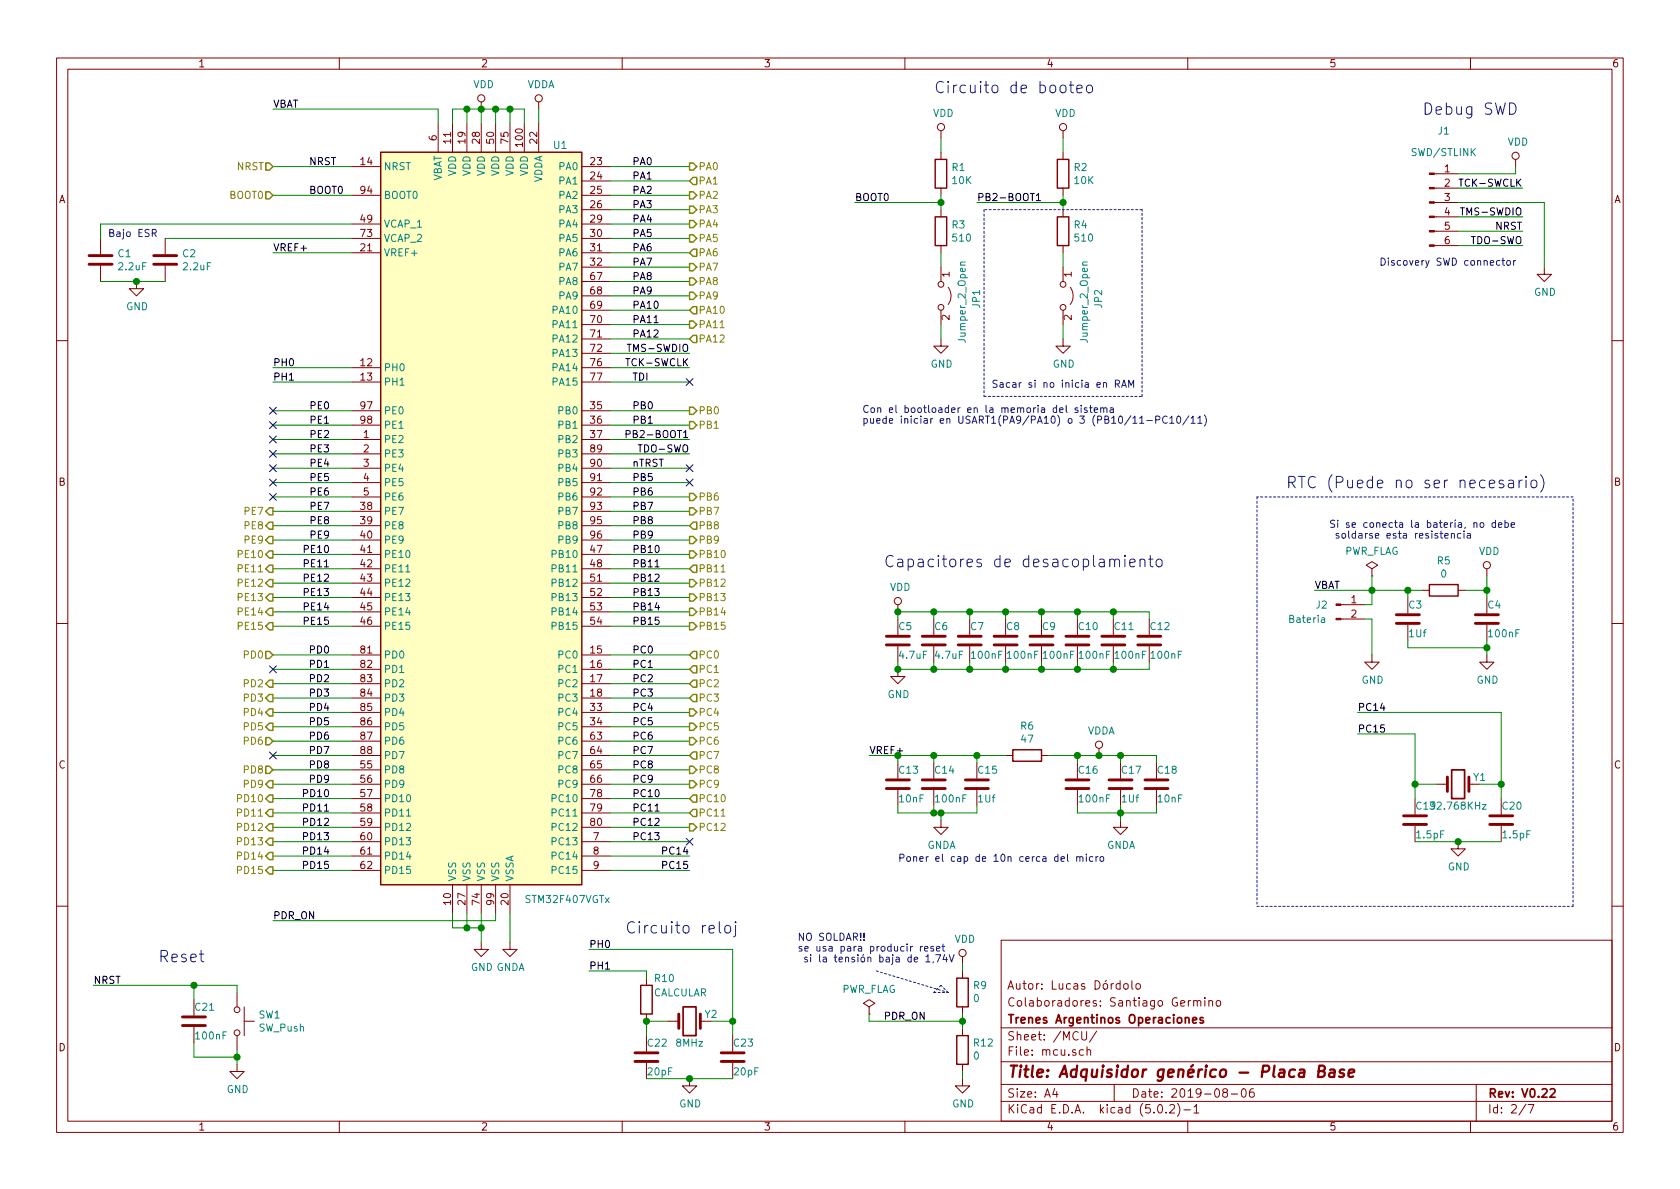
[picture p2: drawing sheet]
<svg xmlns="http://www.w3.org/2000/svg" width="297mm" height="210mm" viewBox="0 0 297 210" stroke-linecap="round" stroke-linejoin="round" font-family="sans-serif">
<g fill="none" stroke="#840000" stroke-width=".18">
<path d="M10 10.3h277v189.9h-277zM12 12.2h273v186.1h-273zM60 10.3v1.9M85.1 18v1.3M95.2 18v1.3M110 10.3v1.9M160 10.3v1.9M210 10.3v1.9M260 10.3v1.9M62.2 29.5h5.1M62.2 34.5h5.1M62.2 39.6h5.1"/>
<path d="M77.5 21.8v5.1M80 21.8v5.1M82.5 21.8v5.1M85.1 21.8v5.1M87.6 21.8v5.1M90.2 21.8v5.1M92.7 21.8v5.1M95.2 21.8v5.1M102.9 29.5h5M102.9 32h5M102.9 34.5h5M102.9 37.1h5"/>
<path d="M102.9 39.6h5M166.4 23.1v1.3M166.4 26.9v1.3M166.4 33.3v1.2M166.4 37.1v1.2M188 23.1v1.3M188 26.9v1.3M188 33.3v1.2M188 37.1v1.2M253.6 38.3h4.2M253.6 35.8h4.2M253.6 33.3h4.2"/>
<path d="M253.6 30.7h4.2M268 28.2v1.3M17.8 42.2v2.8M17.8 47v2.8M24.1 49.8v1.2h1.3l-1.3 1.3-1.2-1.3h1.2M29.2 42.2v2.8M29.2 47v2.8M62.2 44.7h5.1M62.2 42.2h5.1M102.9 44.7h5M102.9 42.2h5M102.9 47.2h5"/>
<path d="M102.9 49.8h5M102.9 52.3h5M102.9 54.9h5M102.9 57.4h5M102.9 59.9h5M166.4 59.9v1.3h1.2l-1.2 1.3-1.3-1.3h1.3M166.4 43.4v1.3M166.4 47.2v2.6M166.4 54.9v2.5M167.6 50.8a2.53 2.53 0 0 1 0 3M188 59.9v1.3h1.2l-1.2 1.3-1.3-1.3h1.3M188 43.4v1.3"/>
<path d="M188 47.2v2.6M188 54.9v2.5M189.2 50.8a2.53 2.53 0 0 1 0 3M253.6 43.4h4.2M253.6 40.9h4.2M273 47.2v1.3h1.3l-1.3 1.3-1.2-1.3h1.2M10 60.2h2M62.2 77.7h5.1M62.2 65h5.1M62.2 67.6h5.1M62.2 72.6h5.1M62.2 75.2h5.1"/>
<path d="M102.9 77.7h5M102.9 65h5M102.9 67.6h5M102.9 72.6h5M102.9 75.2h5M102.9 62.5h5M285 60.2h2M62.2 80.3h5.1M62.2 82.8h5.1M62.2 90.4h5.1M62.2 93h5.1M62.2 85.3h5.1"/>
<path d="M62.2 95.5h5.1M62.2 98h5.1M62.2 87.9h5.1M102.9 80.3h5M102.9 82.8h5M102.9 90.4h5M102.9 93h5M102.9 85.3h5M102.9 95.5h5M102.9 98h5M102.9 87.9h5M10 110.3h2"/>
<path d="M62.2 115.8h5.1M62.2 118.4h5.1M62.2 100.6h5.1M62.2 103.1h5.1M62.2 105.7h5.1M62.2 108.2h5.1M62.2 110.7h5.1M102.9 115.8h5M102.9 118.4h5M102.9 100.6h5M102.9 103.1h5M102.9 105.7h5"/>
<path d="M102.9 108.2h5M102.9 110.7h5M158.7 118.4v1.2h1.3l-1.3 1.3-1.2-1.3h1.2M158.7 106.9v1.3M158.7 109.5v2.8M158.7 114.3v2.8M165.1 109.5v2.8M165.1 114.3v2.8M171.4 109.5v2.8M171.4 114.3v2.8M177.8 109.5v2.8M177.8 114.3v2.8"/>
<path d="M184.1 109.5v2.8M184.1 114.3v2.8M190.5 109.5v2.8M190.5 114.3v2.8M196.8 109.5v2.8M196.8 114.3v2.8M203.2 109.5v2.8M203.2 114.3v2.8M237.1 109.5h4.2M237.1 106.9h4.2M242.6 115.8v1.3h1.2l-1.2 1.3-1.3-1.3h1.3M242.6 100.6l1-.7-1-.6-1 .6 1 .7v1.2"/>
<path d="M242.6 101.8h.1M248.9 105.7v2.8M248.9 110.5v2.8M251.5 104.4h1.2M257.8 104.4h1.3M262.9 115.8v1.3h1.3l-1.3 1.3-1.3-1.3h1.3M262.9 100.6v1.2M262.9 105.7v2.8M262.9 110.5v2.8M285 110.3h2M62.2 120.9h5.1M62.2 123.4h5.1"/>
<path d="M62.2 126h5.1M62.2 128.5h5.1M62.2 136.1h5.1M62.2 138.7h5.1M62.2 131.1h5.1M62.2 133.6h5.1M102.9 120.9h5M102.9 123.4h5M102.9 126h5M102.9 128.5h5M102.9 136.1h5M102.9 138.7h5"/>
<path d="M102.9 131.1h5M102.9 133.6h5M158.7 134.9v2.8M158.7 139.7v2.8M165.1 134.9v2.8M165.1 139.7v2.8M172.7 134.9v2.8M172.7 139.7v2.8M177.8 133.6h1.3M184.1 133.6h1.3M190.5 134.9v2.8M190.5 139.7v2.8"/>
<path d="M194.3 132.3v1.3M198.1 134.9v2.8M198.1 139.7v2.8M204.5 134.9v2.8M204.5 139.7v2.8M254 138.7h1.9M259.7 138.7h.6M62.2 141.2h5.1M62.2 143.8h5.1M62.2 146.3h5.1M62.2 148.8h5.1M62.2 151.4h5.1"/>
<path d="M62.2 153.9h5.1M80 156.5v5M82.5 156.5v5M85.1 156.5v5M87.6 156.5v5M90.2 156.5v5M102.9 141.2h5M102.9 143.8h5M102.9 146.3h5M102.9 148.8h5M102.9 151.4h5M102.9 153.9h5"/>
<path d="M166.4 145v1.3h1.2l-1.2 1.3-1.3-1.3h1.3M198.1 145v1.3h1.3l-1.3 1.3-1.3-1.3h1.3M250.2 141.2v2.8M250.2 146v2.8M257.8 148.8v1.3h1.3l-1.3 1.3-1.3-1.3h1.3M265.4 141.2v2.8M265.4 146v2.8M10 160.2h2M34.3 176.8v2.8M41.9 175.5v2.5M43.2 178v5.1M85.1 166.6v1.3h1.3l-1.3 1.3-1.3-1.3h1.3"/>
<path d="M90.2 166.6v1.3h1.2l-1.2 1.3-1.3-1.3h1.3M114.3 173v1.2M114.3 179.3v1.3M153.7 178l1-.6-1-.6-1 .6 1 .6v1.3M153.7 179.3h.1M170.2 169.2v1.2M170.2 171.7v1.3M170.2 178v1.3M177 166.3h108v32h-108zM198.8 174.1l.2-.2 .4 .2v.7l-.2 .1-.4-.1zM200.1 173.4v1.3l.2 .2M200.9 174.1l.2-.2 .4 .2v.7l-.2 .1-.4-.1z"/>
<path d="M210.5 176.9l-.4 .3M211 177.1l.1-.1a.37 .37 0 0 1 .6 .1v.8M211 176.9v1M211.7 177.1l.2-.2 .3 .1 .1 .9M213 176.4v.2M213 176.9v1M213.7 177.1l.1-.1a.37 .37 0 0 1 .6 .1v.8M213.7 176.9v1M215.1 177.1l.2-.2 .4 .2v.7l-.2 .1-.4-.1zM285 160.2h2M34.3 181.6v2.8M41.9 188.2v1.3h1.3l-1.3 1.2-1.3-1.2h1.3"/>
<path d="M41.9 183.1v2.6M43.2 180.6h1.8M60 198.3v1.9M110 198.3v1.9M114.3 183.1v2.8M114.3 188v2.7M118.1 180.6h1.9M121.9 190.7v1.3h1.3l-1.3 1.3-1.3-1.3h1.3M123.8 180.6h.7M129.5 183.1v2.8M129.5 188v2.7M160 198.3v1.9"/>
<path d="M170.2 190.7v1.3h1.2l-1.2 1.3-1.3-1.3h1.3M170.2 181.9v1.2M170.2 188.2v1.3M177 194.8h108M177 191.8h108M177 187.8h108M177 181.8h108M186.5 192.5l-.4 1h1M186.8 193v1M191.3 182.4v1.2l.3 .3h.2l.3-.3v-1.2M191.6 185.7l-.5-.1-.3 .3 .1 .6 .2 .1 .5-.1M192.2 185.7l.2-.1 .4 .1v.9"/>
<path d="M192.2 185.1v1.5M193.9 182.3l-1.3 2M197 191.8v3M204.8 195.5l.4-.2a.94 .94 0 0 1 0 1.5 .79 .79 0 0 1-.4-1.3zM206.2 196.7v.1M206.8 195.5l.2-.2h.4l.2 .2 .1 .3-.1 .2-.8 .8h.9M208.2 195.1a1.71 1.71 0 0 1 0 2.3M209.3 196.3h1.2M210 198.3v1.9M211.1 195.8l.4-.5v1.5M211.1 196.8h.9M216.5 193.2l-.3-.3 .1-.2a.48 .48 0 0 1 .6-.1l.1 .2-.1 .3-.6 .1a.48 .48 0 0 0 0 .7l.2 .1 .5-.1v-.4l-.2-.3"/>
<path d="M217.7 193.5h1.1M219.6 192.7l.4-.2a.94 .94 0 0 1 0 1.5 .82 .82 0 0 1-.4-1.3zM221.6 192.5a.59 .59 0 0 0-.7 .7l.1 .7 .2 .1 .5-.1 .1-.5-.2-.2-.4-.1-.3 .3M260 198.3v1.9M261 191.8v6.5M269.8 195.2l-1.2 2M270.2 195.3h1l-.6 1.5"/>
<circle cx="85.1" cy="17.4" r=".63"/>
<circle cx="95.2" cy="17.4" r=".63"/>
<circle cx="166.4" cy="22.5" r=".63"/>
<circle cx="188" cy="22.5" r=".63"/>
<circle cx="268" cy="27.6" r=".63"/>
<circle cx="166.4" cy="50.3" r=".51"/>
<circle cx="166.4" cy="54.4" r=".51"/>
<circle cx="188" cy="54.4" r=".51"/>
<circle cx="188" cy="50.3" r=".51"/>
<circle cx="262.9" cy="99.9" r=".63"/>
<circle cx="158.7" cy="106.3" r=".63"/>
<circle cx="194.3" cy="131.7" r=".63"/>
<circle cx="41.9" cy="178.6" r=".51"/>
<circle cx="170.2" cy="168.5" r=".63"/>
<circle cx="41.9" cy="182.6" r=".51"/>
</g>
<path d="M256.7 136.1h2.3v5.1h-2.3zM120.8 178h2.3v5.1h-2.3zM210.9 180.4l.7-.1-.1-.3-.4-.1-.2 .2v.7h.6M212.7 180l-.3-.1-.2 .2v.3l.5 .1v.3h-.5M274.1 192.7l.2-.2h.4l.3 .5-1 1h1" fill="none" stroke="#840000" stroke-width=".3"/>
<path d="M233.1 189.4h.7a.5 .5 0 0 0 .4-.4 .5 .5 0 0 0-.3-.6h-.6l-.3 2h.8a.53 .53 0 0 0 .4-.5 .53 .53 0 0 0-.4-.5M235.2 189.2h.7v1.2M236 189.6l-.7 .1a.41 .41 0 0 0-.3 .3 .41 .41 0 0 0 .2 .4l.7-.1M237.7 189.2a.52 .52 0 0 0-.8 .3l.2 .3 .5 .1v.3l-.3 .2-.5-.1M238.5 189.8l.9-.2v-.4l-.6-.1-.3 .3v.9l.2 .1 .5-.1" fill="none" stroke="#840000" stroke-width=".41"/>
<path d="M67.3 26.9h35.6v129.6h-35.6z" fill="#ffffc2" stroke="#ffffc2" stroke-width=".18"/>
<path d="M67.3 26.9h35.6v129.6h-35.6zM165.4 38.3h2v5.1h-2zM165.4 28.2h2v5.1h-2zM186.9 38.3h2.1v5.1h-2.1zM186.9 28.2h2.1v5.1h-2.1zM252.7 103.4h5.1v2h-5.1zM179.1 132.6h5v2h-5zM113.3 174.2h2v5.1h-2zM169.2 173h2v5h-2zM169.2 183.1h2v5.1h-2z" fill="none" stroke="#840000" stroke-width=".25"/>
<path d="M170.7 46.3l-.8 .1-.1 .3 .2 .2M192.3 46.3l-.8 .1-.1 .3 .1 .2M71.8 101.1h.7M71.9 144.3h.7M262.1 142.3h.7l-.7 .8h.7" fill="none" stroke="#008484" stroke-width=".18"/>
<g fill="none" stroke="#840000" stroke-width=".51">
<path d="M15.7 46.7h4.1M15.7 45.2h4.1M27.2 46.7h4M27.2 45.2h4M156.7 114h4.1M156.7 112.5h4.1M163.1 114h4M163.1 112.5h4M169.4 114h4.1M169.4 112.5h4.1M175.8 114h4M175.8 112.5h4"/>
<path d="M182.1 114h4.1M182.1 112.5h4.1M188.5 114h4M188.5 112.5h4M194.8 114h4.1M194.8 112.5h4.1M201.2 114h4M201.2 112.5h4M246.9 110.2h4.1M246.9 108.7h4.1M260.9 110.2h4M260.9 108.7h4"/>
<path d="M156.7 139.4h4.1M156.7 137.9h4.1M163.1 139.4h4M163.1 137.9h4M170.7 139.4h4.1M170.7 137.9h4.1M188.5 139.4h4M188.5 137.9h4M196.1 139.4h4.1M196.1 137.9h4.1M202.4 139.4h4.1M202.4 137.9h4.1"/>
<path d="M255.9 137.4v2.5M259.7 137.4v2.5M248.2 145.8h4M248.2 144.3h4M263.4 145.8h4.1M263.4 144.3h4.1M32.3 179.8h4M120 179.3v2.6M123.8 179.3v2.6M32.3 181.4h4M112.3 187.7h4M112.3 186.2h4"/>
<path d="M127.5 187.7h4.1M127.5 186.2h4.1"/>
</g>
<g fill="none" stroke="#0000c2" stroke-width=".18">
<path d="M189.1 15.1h.7M189.3 14.4v1.7l.1 .2 .4 .1M190.4 15.7l.9-.2v-.3l-.6-.1-.3 .2 .1 1 .2 .1 .6-.1M192.2 15.3a.55 .55 0 0 1 .5-.3 .55 .55 0 0 1 .5 .4v.6a.55 .55 0 0 1-.6 .4 .55 .55 0 0 1-.5-.4zM266.9 18.2a1.05 1.05 0 0 1 1.2 .7 1.05 1.05 0 0 1-.4 1.2l-.8 .1zM26.9 41.2l.7-.1v-.4l-.2-.1h-.5v1.2M27.2 41.2l.4 .6M265.2 46.1h-.4l-.2 .2 .1 .6h.5M265.6 46.1h.4M265.7 45.6v1.1l.3 .2M266.5 46.1h.3l.2 .1v.7h-.4l-.2-.2zM267.6 46.1v.8"/>
<path d="M268 46.1l-.4 .2M188.5 71.7v1.1l.2 .1M190.6 72.2l-.3-.1-.2 .2v.2l.5 .1v.3h-.5M191.2 71.7v.1M191.2 72.1v.8M192.2 72.2l-.3-.1-.2 .2 .1 .2 .4 .1v.3h-.5M192.6 72.1h.5M192.8 71.7v1.1l.3 .1M193.5 72.5l.6-.1-.1-.2-.4-.1-.1 .2v.6h.5M194.6 72.2l.2-.1 .3 .1v.7M194.6 72.1v.8M195.1 72.3l.3-.2 .3 .1v.7"/>
<path d="M196.3 72.2h.5v.7M196.8 72.4l-.4 .1-.2 .1 .2 .3h.4M197.2 67.9l.7-.1v-.4l-.7-.2v1.3M197.5 67.9l.4 .6M198.3 68.5l.4-1.3 .5 1.3M198.4 68.1h.6M199.6 68.5v-1.3l.4 .9 .4-.9v1.3M201.5 73.9l.4-.3v1.2M201.5 74.8h.7M202.8 74.4h1M204.3 74.2l.7-.1v-.4l-.7-.1v1.2M206.3 73.7a.6 .6 0 0 0-.8 .4 .6 .6 0 0 0 .6 .7l.2-.1"/>
<path d="M206.8 73.9l.4-.3v1.2M206.8 74.8h.8M208.2 73.7l.2-.1a.69 .69 0 0 1 .4 .6 .69 .69 0 0 1-.4 .6l-.2-.1-.1-.3zM210.2 73.5l-1.1 1.7M210.6 73.9l.3-.3v1.2M210.6 74.8h.7M211.8 73.9l.4-.3v1.2M211.8 74.8h.7M212.9 73.4a1.4 1.4 0 0 1 0 1.9M197.1 99.2l.1-.2a.48 .48 0 0 1 .7 .2v1M198.9 98.2v.2l.1-.1-.1-.1v.2M198.9 98.9v1.3"/>
<path d="M199.7 99.5l1-.1-.1-.4-.6-.1-.3 .3 .1 .9 .2 .1 .6-.1M201.6 99.1a.49 .49 0 0 1 .8 .1v1M201.6 98.9v1.3M203.1 98.9h.8M203.4 98.2v1.7l.1 .2 .4 .1M204.5 99.1a.55 .55 0 0 1 .6-.2 .55 .55 0 0 1 .4 .4v.5a.55 .55 0 0 1-.5 .4 .55 .55 0 0 1-.6-.4zM255.4 94.7l.7-.1-.1-.2-.4-.1-.2 .2 .1 .6h.5M256.6 94.5l.2-.2 .3 .1v.8M256.6 94.3v.9M258.3 94.4l-.4-.1-.2 .3 .1 .5h.5M258.9 94.3v.9M259.4 94.4h.5l.1 .8"/>
<path d="M260 94.6l-.4 .1-.2 .2v.2h.6M261.8 92.5l.3-.1 .3 .3-.2 .5-.3 .1-.2-.2zM264.4 92.5l-.4-.1-.2 .3 .1 .5h.5M264.4 92v1.3M264.9 92.8l.7-.1-.1-.2-.4-.1-.2 .2 .1 .6h.5M266.1 92.5l.4-.1 .2 .3-.1 .5h-.5M266.1 92v1.3M266.8 85l.2-.1 .5 .1 .1 1.3M267.2 92.8l.6-.1-.1-.2-.3-.1-.2 .2 .1 .6h.4M267.6 85.4l-.6 .1a.39 .39 0 0 0-.3 .4 .39 .39 0 0 0 .3 .4l.6-.1M268.6 84.9v1.4M269.1 84.9l-.3 .1-.2 .3"/>
<path d="M269.8 84.2l-.1 .1h.2l-.1-.1v.2M269.8 84.9v1.4M270.8 85.1a.55 .55 0 0 1 .5-.2 .55 .55 0 0 1 .4 .4v.6a.54 .54 0 0 1-.5 .4 .54 .54 0 0 1-.5-.4zM272.4 83.9a2.29 2.29 0 0 1 0 3.1M187.6 151.9l.6-.1-.1-.3h-.3l-.2 .2 .1 .6h.4M188.7 151v1.1l.2 .2M190.4 151.6l.2-.1h.3v.8M190.4 151.5v.8M190.9 151.7l.2-.2h.3l.1 .8M192.1 151v.2M192.1 151.5v.8M193.2 151.5h-.3l-.3 .2 .1 .6h.5"/>
<path d="M193.8 151.5v.8M194.1 151.5h-.2l-.1 .2M194.6 151.5h.3l.2 .1-.1 .7h-.3l-.2-.2zM127.2 163v1.7l.3 .3M128.2 163.8a.55 .55 0 0 1 .6-.2 .55 .55 0 0 1 .4 .4v.6a.54 .54 0 0 1-.5 .4 .54 .54 0 0 1-.6-.4zM130 163.6v1.8l-.3 .3M130 163l-.1 .1h.2l-.1-.1v.2M152.8 166.2v.1M152.8 165v.8M162.7 167.4v.8M163.1 167.4l-.4 .2M163.5 167.8l.6-.1-.1-.3h-.3l-.2 .1v.6h.5"/>
<path d="M163.7 169.2l.4-.4v1.3M163.7 170.1h.7M165 167.4h-.3l-.1 .1v.2l.4 .1v.3h-.4M165 170l-.1 .3M165.5 168.8h.8l-.5 1.3M165.6 167.8l.6-.1-.1-.3h-.3l-.2 .1 .1 .6h.4M166.5 167.4h.5M166.7 166.9v1.1l.3 .2M167 168.8l-.3 .9h.8M167.3 169.3v.8M167.8 168.8l.4 1.3 .5-1.3"/>
</g>
<g fill="none" stroke="#008400" stroke-width=".18">
<path d="M48.3 19.3h29.2v2.5M82.5 19.3v2.5M85.1 19.3v2.5M87.6 19.3v2.5M90.2 19.3v2.5M95.2 19.3v2.5M48.3 29.5h13.9M48.3 34.5h13.9M62.2 39.6h-44.4v2.6M80 21.8v-2.5h12.7v2.5M107.9 29.5h14M107.9 32h14"/>
<path d="M107.9 34.5h14M107.9 37.1h14M107.9 39.6h14M151.1 35.8h15.3M166.4 24.4v2.5M166.4 34.5v2.6M172.7 35.8h15.3M188 24.4v2.5M188 34.5v2.6M257.8 35.8h15.2v11.4M257.8 38.3h11.4M257.8 33.3h11.4"/>
<path d="M268 29.5v1.2h-10.2M17.8 49.8h11.4M29.2 42.2h33M48.3 44.7h13.9M107.9 49.8h14M107.9 54.9h14M107.9 57.4h14M107.9 59.9h14M107.9 42.2h14M107.9 44.7h14M107.9 47.2h14M107.9 52.3h14"/>
<path d="M166.4 44.7v2.5M166.4 57.4v2.5M188 44.7v2.5M188 57.4v2.5M257.8 43.4h11.4M257.8 40.9h11.4M48.3 72.6h13.9M48.3 75.2h13.9M48.3 77.7h13.9M48.3 67.6h13.9M48.3 65h13.9M107.9 72.6h14"/>
<path d="M107.9 75.2h14M107.9 77.7h14M107.9 67.6h14M107.9 62.5h14M107.9 65h14M48.3 98h13.9M48.3 80.3h13.9M48.3 82.8h13.9M48.3 85.3h13.9M48.3 87.9h13.9M48.3 90.4h13.9M48.3 93h13.9"/>
<path d="M48.3 95.5h13.9M107.9 98h14M107.9 80.3h14M107.9 82.8h14M107.9 85.3h14M107.9 87.9h14M107.9 90.4h14M107.9 93h14M107.9 95.5h14M48.3 115.8h13.9M48.3 118.4h13.9M48.3 110.7h13.9"/>
<path d="M48.3 100.6h13.9M48.3 103.1h13.9M48.3 105.7h13.9M48.3 108.2h13.9M107.9 115.8h14M107.9 118.4h14M107.9 110.7h14M107.9 100.6h14M107.9 103.1h14M107.9 105.7h14M107.9 108.2h14M158.7 117.1v1.3h44.5v-1.3"/>
<path d="M158.7 109.5v-1.3h44.5v1.3M165.1 108.2v1.3M165.1 117.1v1.3M171.4 108.2v1.3M171.4 117.1v1.3M177.8 108.2v1.3M177.8 117.1v1.3M184.1 108.2v1.3M184.1 117.1v1.3M190.5 108.2v1.3M190.5 117.1v1.3M196.8 108.2v1.3"/>
<path d="M196.8 117.1v1.3M232.4 104.4h19.1M241.3 109.5h1.3v6.3M242.6 101.8v5.1h-1.3M248.9 104.4v1.3M248.9 113.3v1.2h14M259.1 104.4h3.8M262.9 101.8v3.9M262.9 113.3v2.5M48.3 120.9h13.9M48.3 123.4h13.9M48.3 126h13.9"/>
<path d="M48.3 128.5h13.9M48.3 131.1h13.9M48.3 133.6h13.9M48.3 136.1h13.9M48.3 138.7h13.9M107.9 120.9h14M107.9 123.4h14M107.9 126h14M107.9 128.5h14M107.9 131.1h14M107.9 133.6h14M107.9 136.1h14"/>
<path d="M107.9 138.7h14M153.7 133.6h24.1M158.7 133.6v1.3M165.1 133.6v1.3M172.7 133.6v1.3M185.4 133.6h19.1v1.3M190.5 133.6v1.3M198.1 133.6v1.3M240 126h25.4v15.2M240 129.8h10.2v11.4M250.2 138.7h3.8M261.6 138.7h3.8"/>
<path d="M48.3 153.9h13.9M48.3 141.2h13.9M48.3 143.8h13.9M48.3 146.3h13.9M48.3 148.8h13.9M48.3 151.4h13.9M107.9 153.9h14M107.9 141.2h14M107.9 143.8h14M107.9 146.3h14M107.9 148.8h14M107.9 151.4h14"/>
<path d="M158.7 142.5v1.3h14v-1.3M165.1 142.5v1.3M166.4 143.8v1.2M190.5 142.5v1.3h14v-1.3M198.1 142.5v2.5M250.2 148.8h15.2M16.5 174.2h25.4v1.3M34.3 174.2v2.6M80 161.5v2.6h5.1M82.5 161.5v2.6M85.1 161.5v5.1M87.6 161.5v1.3h-39.3"/>
<path d="M90.2 161.5v5.1M104.1 171.7h10.2v1.3M104.1 167.9h25.4v15.2M153.7 179.3v1.3h16.5M170.2 170.4v1.3M170.2 179.3v2.6M34.3 184.4v2.5h7.6M41.9 185.7v2.5M114.3 190.7h15.2M118.1 180.6h-3.8v2.5M125.7 180.6h3.8M170.2 189.5v1.2"/>
</g>
<g fill="#008400" stroke="#008400" stroke-width=".25">
<circle cx="82.6" cy="19.3" r=".51"/>
<circle cx="85.1" cy="19.3" r=".51"/>
<circle cx="87.6" cy="19.3" r=".51"/>
<circle cx="90.2" cy="19.3" r=".51"/>
<circle cx="24.1" cy="49.8" r=".51"/>
<circle cx="165.1" cy="108.2" r=".51"/>
<circle cx="171.5" cy="108.2" r=".51"/>
<circle cx="177.8" cy="108.2" r=".51"/>
<circle cx="184.2" cy="108.2" r=".51"/>
<circle cx="190.5" cy="108.2" r=".51"/>
<circle cx="196.9" cy="108.2" r=".51"/>
<circle cx="196.9" cy="118.4" r=".51"/>
<circle cx="190.5" cy="118.4" r=".51"/>
<circle cx="184.2" cy="118.4" r=".51"/>
<circle cx="177.8" cy="118.4" r=".51"/>
<circle cx="171.5" cy="118.4" r=".51"/>
<circle cx="165.1" cy="118.4" r=".51"/>
<circle cx="190.5" cy="133.6" r=".51"/>
<circle cx="172.7" cy="133.6" r=".51"/>
<circle cx="194.3" cy="133.6" r=".51"/>
<circle cx="165.1" cy="133.6" r=".51"/>
<circle cx="158.8" cy="118.4" r=".51"/>
<circle cx="158.8" cy="108.2" r=".51"/>
<circle cx="121.9" cy="190.7" r=".51"/>
<circle cx="114.3" cy="180.6" r=".51"/>
<circle cx="188" cy="35.8" r=".51"/>
<circle cx="166.4" cy="35.8" r=".51"/>
<circle cx="41.9" cy="186.9" r=".51"/>
<circle cx="34.3" cy="174.2" r=".51"/>
<circle cx="242.6" cy="104.4" r=".51"/>
<circle cx="170.2" cy="180.6" r=".51"/>
<circle cx="85.1" cy="164.1" r=".51"/>
<circle cx="82.6" cy="164.1" r=".51"/>
<circle cx="248.9" cy="104.4" r=".51"/>
<circle cx="262.9" cy="104.4" r=".51"/>
<circle cx="262.9" cy="114.5" r=".51"/>
<circle cx="257.8" cy="148.8" r=".51"/>
<circle cx="165.1" cy="143.8" r=".51"/>
<circle cx="158.8" cy="133.6" r=".51"/>
<circle cx="198.1" cy="133.6" r=".51"/>
<circle cx="198.1" cy="143.8" r=".51"/>
<circle cx="265.4" cy="138.7" r=".51"/>
<circle cx="250.2" cy="138.7" r=".51"/>
<circle cx="129.5" cy="180.6" r=".51"/>
<circle cx="166.4" cy="143.8" r=".51"/>
</g>
<path d="M183.2 34.6l.4-.4v1.3M183.2 35.5h.8M258.2 36.7h.7M115.6 57.1h.8M110.7 76.8l.7-.1v-.5l-.7-.1v1.3M110.9 60.9h.7M115.8 100.2h.7M115.8 143.4h.7" fill="none" stroke="#000" stroke-width=".18"/>
<g fill="#840000" stroke="#840000" stroke-width=".18">
<path d="M236.2 109.3h.9v.3h-.9z"/>
<path d="M236.2 106.8h.9v.3h-.9z"/>
<path d="M252.7 43.3h.9v.3h-.9z"/>
<path d="M252.7 40.8h.9v.2h-.9z"/>
<path d="M252.7 38.2h.9v.3h-.9z"/>
<path d="M252.7 35.7h.9v.2h-.9z"/>
<path d="M252.7 33.1h.9v.3h-.9z"/>
<path d="M252.7 30.6h.9v.3h-.9z"/>
</g>
<path d="M174 37.1v33M201.9 37.1h-27.9M174 70.1h27.9M201.9 70.1v-33M222.2 87.9v72.4M278.1 87.9h-55.9M154.9 171.7l12.7 3.8M165.1 175.5h2.5M166.4 174.2l-1.3 1.3M167.6 175.5l-1.2-1.3M222.2 160.3h55.9M278.1 160.3v-72.4" fill="none" stroke="#0000c2" stroke-width=".18" stroke-dasharray=".4 .4"/>
<g fill="none" stroke="#848400" stroke-width=".25">
<path d="M47 28.8h.6l.7 .7-.7 .6h-.6zM47 33.9h.6l.7 .6-.7 .7h-.6zM121.9 28.8h.7l.6 .7-.6 .6h-.7zM121.9 33.9h.7l.6 .6-.6 .7h-.7zM121.9 36.4h.7l.6 .7-.6 .6h-.7zM121.9 39h.7l.6 .6-.6 .7h-.7zM122.6 31.4h.6v1.2h-.6l-.7-.6zM121.9 41.5h.7l.6 .7-.6 .6h-.7zM121.9 44.7l.7-.6h.6v1.2h-.6zM121.9 46.6h.7l.6 .6-.6 .7h-.7zM121.9 49.1h.7l.6 .7-.6 .6h-.7zM121.9 51.7h.7l.6 .6-.6 .7h-.7z"/>
<path d="M121.9 56.8h.7l.6 .6-.6 .6h-.7zM122.6 54.2h.6v1.3h-.6l-.7-.6zM122.6 59.3h.6v1.3h-.6l-.7-.7zM121.9 72h.7l.6 .6-.6 .7h-.7zM121.9 74.5h.7l.6 .7-.6 .6h-.7zM47.6 89.8h.7v1.3h-.7l-.6-.7zM47.6 92.3h.7v1.3h-.7l-.6-.6zM47.6 94.9h.7v1.2h-.7l-.6-.6zM47.6 97.4h.7v1.3h-.7l-.6-.7zM47.6 99.9h.7v1.3h-.7l-.6-.6zM121.9 87.2h.7l.6 .7-.6 .6h-.7zM121.9 89.8h.7l.6 .6-.6 .7h-.7z"/>
<path d="M121.9 94.9h.7l.6 .6-.6 .6h-.7zM121.9 97.4h.7l.6 .6-.6 .7h-.7zM122.6 92.3h.6v1.3h-.6l-.7-.6zM122.6 99.9h.6v1.3h-.6l-.7-.6zM47 103.1l.6-.6h.7v1.3h-.7zM47 115.2h.6l.7 .6-.7 .7h-.6zM47.6 105h.7v1.3h-.7l-.6-.6zM47.6 107.6h.7v1.2h-.7l-.6-.6zM47.6 110.1h.7v1.3h-.7l-.6-.7zM121.9 102.5h.7l.6 .6-.6 .7h-.7zM121.9 105h.7l.6 .7-.6 .6h-.7zM121.9 107.6h.7l.6 .6-.6 .6h-.7z"/>
<path d="M121.9 110.1h.7l.6 .6-.6 .7h-.7zM122.6 115.2h.6v1.3h-.6l-.7-.7zM122.6 117.7h.6v1.3h-.6l-.7-.6zM47 126l.6-.7h.7v1.3h-.7zM47 130.4h.6l.7 .7-.7 .6h-.6zM47 135.5h.6l.7 .6-.7 .7h-.6zM47.6 120.3h.7v1.2h-.7l-.6-.6zM47.6 122.8h.7v1.3h-.7l-.6-.7zM47.6 127.9h.7v1.3h-.7l-.6-.7zM47.6 138h.7v1.3h-.7l-.6-.6zM121.9 125.3h.7l.6 .7-.6 .6h-.7zM121.9 127.9h.7l.6 .6-.6 .7h-.7z"/>
<path d="M121.9 130.4h.7l.6 .7-.6 .6h-.7zM121.9 135.5h.7l.6 .6-.6 .7h-.7zM121.9 138h.7l.6 .7-.6 .6h-.7zM122.6 120.3h.6v1.2h-.6l-.7-.6zM122.6 122.8h.6v1.3h-.6l-.7-.7zM122.6 133h.6v1.2h-.6l-.7-.6zM47 143.8l.6-.7h.7v1.3h-.7zM47 148.8l.6-.6h.7v1.3h-.7zM47.6 140.6h.7v1.3h-.7l-.6-.7zM47.6 145.7h.7v1.2h-.7l-.6-.6zM47.6 150.7h.7v1.3h-.7l-.6-.6zM47.6 153.3h.7v1.3h-.7l-.6-.7z"/>
<path d="M121.9 143.8l.7-.7h.6v1.3h-.6zM121.9 145.7h.7l.6 .6-.6 .6h-.7zM122.6 140.6h.6v1.3h-.6l-.7-.7z"/>
</g>
<path d="M127.3 58h.7M127.5 101.1h.7M127.5 144.3h.7" fill="none" stroke="#848400" stroke-width=".18"/>
<g fill="none" stroke="#000084" stroke-width=".18">
<path d="M47.7 77.1l1.2 1.2M47.7 79.6l1.2 1.3M47.7 72l1.2 1.2M47.7 74.6l1.2 1.2M48.9 77.1l-1.2 1.2M48.9 79.6l-1.2 1.3M48.9 72l-1.2 1.2M48.9 74.6l-1.2 1.2M121.3 66.9l1.2 1.3M122.5 66.9l-1.2 1.3M47.7 82.2l1.2 1.2M47.7 84.7l1.2 1.2"/>
<path d="M47.7 87.3l1.2 1.2M48.9 82.2l-1.2 1.2M48.9 84.7l-1.2 1.2M48.9 87.3l-1.2 1.2M121.3 82.2l1.2 1.2M121.3 84.7l1.2 1.2M122.5 82.2l-1.2 1.2M122.5 84.7l-1.2 1.2M47.7 117.7l1.2 1.3M48.9 117.7l-1.2 1.3M47.7 133l1.2 1.2M48.9 133l-1.2 1.2"/>
<path d="M121.3 148.2l1.2 1.2M122.5 148.2l-1.2 1.2"/>
</g>
<g font-size="2.8" fill="#0000c2">
<text x="165.1" y="16.5">Circuito de booteo</text>
<text x="251.5" y="20.3">Debug SWD</text>
<text x="227.3" y="86.4">RTC (Puede no ser necesario)</text>
<text x="156.2" y="100.3">Capacitores de desacoplamiento</text>
<text x="110.5" y="165.1">Circuito reloj</text>
<text x="27.9" y="170.2">Reset</text>
</g>
<text font-size="2.8" fill="#840000" x="178" y="190.5">Title: Adquisidor genérico - Placa Base</text>
<g font-size="2.1" fill="#840000">
<text x="178" y="178">Colaboradores: Santiago Germino</text>
<text x="178" y="175">Autor: Lucas Dórdolo</text>
<text x="178" y="184">Sheet: /MCU/</text>
<text x="178" y="181">Trenes Argentinos Operaciones</text>
<text x="178" y="186.7">File: mcu.sch</text>
<text x="178" y="196.9">KiCad E.D.A. kicad (5.0.2)-1</text>
<text x="178" y="194.1">Size: A4</text>
<text x="200" y="194.1">Date: 2019-08-06</text>
<text x="263" y="194.1">Rev: V0.22</text>
<text x="263" y="196.9">Id: 2/7</text>
</g>
<g font-size="1.8" fill="#840000">
<text x="35" y="11.9">1</text>
<text x="85" y="11.9">2</text>
<text x="135" y="11.9">3</text>
<text x="185" y="11.9">4</text>
<text x="235" y="11.9">5</text>
<text x="285" y="11.9">6</text>
<text x="63.8" y="29.2">14</text>
<text x="77.2" y="24.9" transform="rotate(-90 77.2 24.9)">6</text>
<text x="79.8" y="25.3" transform="rotate(-90 79.8 25.3)">11</text>
<text x="82.3" y="25.3" transform="rotate(-90 82.3 25.3)">19</text>
<text x="84.8" y="25.3" transform="rotate(-90 84.8 25.3)">28</text>
<text x="87.4" y="25.3" transform="rotate(-90 87.4 25.3)">50</text>
<text x="89.9" y="25.3" transform="rotate(-90 89.9 25.3)">75</text>
<text x="92.5" y="25.9" transform="rotate(-90 92.5 25.9)">100</text>
<text x="95" y="25.3" transform="rotate(-90 95 25.3)">22</text>
<text x="104.4" y="29.2">23</text>
<text x="10.4" y="35.9">A</text>
<text x="63.8" y="34.3">94</text>
<text x="104.4" y="31.7">24</text>
<text x="104.4" y="34.3">25</text>
<text x="255.4" y="30.5">1</text>
<text x="255.4" y="33">2</text>
<text x="255.4" y="35.6">3</text>
<text x="285.4" y="35.9">A</text>
<text x="63.8" y="39.4">49</text>
<text x="63.8" y="41.9">73</text>
<text x="104.4" y="36.8">26</text>
<text x="104.4" y="39.4">29</text>
<text x="104.4" y="41.9">30</text>
<text x="255.4" y="38.1">4</text>
<text x="255.4" y="40.6">5</text>
<text x="63.8" y="44.4">21</text>
<text x="104.4" y="44.4">31</text>
<text x="104.4" y="47">32</text>
<text x="255.4" y="43.2">6</text>
<text x="104.4" y="49.5">67</text>
<text x="104.4" y="52.1">68</text>
<text x="167.9" y="49" transform="rotate(-90 167.9 49)">1</text>
<text x="189.5" y="49" transform="rotate(-90 189.5 49)">1</text>
<text x="104.4" y="54.6">69</text>
<text x="104.4" y="57.1">70</text>
<text x="104.4" y="59.7">71</text>
<text x="167.9" y="56.6" transform="rotate(-90 167.9 56.6)">2</text>
<text x="189.5" y="56.6" transform="rotate(-90 189.5 56.6)">2</text>
<text x="63.8" y="64.8">12</text>
<text x="104.4" y="62.2">72</text>
<text x="104.4" y="64.8">76</text>
<text x="63.8" y="67.3">13</text>
<text x="104.4" y="67.3">77</text>
<text x="63.8" y="72.4">97</text>
<text x="63.8" y="74.9">98</text>
<text x="64.3" y="77.5">1</text>
<text x="104.4" y="72.4">35</text>
<text x="104.4" y="74.9">36</text>
<text x="104.4" y="77.5">37</text>
<text x="64.3" y="80">2</text>
<text x="64.3" y="82.5">3</text>
<text x="104.4" y="80">89</text>
<text x="104.4" y="82.5">90</text>
<text x="10.4" y="85.9">B</text>
<text x="64.3" y="85.1">4</text>
<text x="64.3" y="87.6">5</text>
<text x="104.4" y="85.1">91</text>
<text x="104.4" y="87.6">92</text>
<text x="285.4" y="85.9">B</text>
<text x="63.8" y="90.2">38</text>
<text x="63.8" y="92.7">39</text>
<text x="63.8" y="95.2">40</text>
<text x="104.4" y="90.2">93</text>
<text x="104.4" y="92.7">95</text>
<text x="104.4" y="95.2">96</text>
<text x="63.8" y="97.8">41</text>
<text x="63.8" y="100.3">42</text>
<text x="104.4" y="97.8">47</text>
<text x="104.4" y="100.3">48</text>
<text x="63.8" y="102.9">43</text>
<text x="63.8" y="105.4">44</text>
<text x="63.8" y="107.9">45</text>
<text x="104.4" y="102.9">51</text>
<text x="104.4" y="105.4">52</text>
<text x="104.4" y="107.9">53</text>
<text x="238.9" y="106.7">1</text>
<text x="63.8" y="110.5">46</text>
<text x="104.4" y="110.5">54</text>
<text x="238.9" y="109.2">2</text>
<text x="63.8" y="115.6">81</text>
<text x="63.8" y="118.1">82</text>
<text x="104.4" y="115.6">15</text>
<text x="104.4" y="118.1">16</text>
<text x="63.8" y="120.6">83</text>
<text x="63.8" y="123.2">84</text>
<text x="63.8" y="125.7">85</text>
<text x="104.4" y="120.6">17</text>
<text x="104.4" y="123.2">18</text>
<text x="104.4" y="125.7">33</text>
<text x="63.8" y="128.3">86</text>
<text x="63.8" y="130.8">87</text>
<text x="104.4" y="128.3">34</text>
<text x="104.4" y="130.8">63</text>
<text x="10.4" y="135.9">C</text>
<text x="63.8" y="135.9">55</text>
<text x="63.8" y="133.3">88</text>
<text x="104.4" y="133.3">64</text>
<text x="104.4" y="135.9">65</text>
<text x="285.4" y="135.9">C</text>
<text x="63.8" y="138.4">56</text>
<text x="63.8" y="141">57</text>
<text x="63.8" y="143.5">58</text>
<text x="104.4" y="138.4">66</text>
<text x="104.4" y="141">78</text>
<text x="104.4" y="143.5">79</text>
<text x="63.8" y="146">59</text>
<text x="63.8" y="148.6">60</text>
<text x="104.4" y="146">80</text>
<text x="104.9" y="148.6">7</text>
<text x="63.8" y="151.1">61</text>
<text x="63.8" y="153.7">62</text>
<text x="104.9" y="151.1">8</text>
<text x="104.9" y="153.7">9</text>
<text x="79.8" y="160" transform="rotate(-90 79.8 160)">10</text>
<text x="82.3" y="160" transform="rotate(-90 82.3 160)">27</text>
<text x="84.8" y="160" transform="rotate(-90 84.8 160)">74</text>
<text x="87.4" y="160" transform="rotate(-90 87.4 160)">99</text>
<text x="89.9" y="160" transform="rotate(-90 89.9 160)">20</text>
<text x="10.4" y="185.9">D</text>
<text x="285.4" y="185.9">D</text>
<text x="35" y="199.9">1</text>
<text x="85" y="199.9">2</text>
<text x="135" y="199.9">3</text>
<text x="185" y="199.9">4</text>
<text x="235" y="199.9">5</text>
<text x="285" y="199.9">6</text>
</g>
<g font-size="1.8" fill="#008484">
<text x="83.7" y="15.6">VDD</text>
<text x="93.2" y="15.6">VDDA</text>
<text x="164.9" y="20.7">VDD</text>
<text x="186.5" y="20.7">VDD</text>
<text x="254.3" y="23.8">J1</text>
<text x="97.9" y="26.3">U1</text>
<text x="249.8" y="27.6">SWD/STLINK</text>
<text x="266.5" y="25.7">VDD</text>
<text x="67.8" y="30.1">NRST</text>
<text x="67.8" y="35.2">BOOT0</text>
<text x="78.1" y="32.3" transform="rotate(-90 78.1 32.3)">VBAT</text>
<text x="80.6" y="31.2" transform="rotate(-90 80.6 31.2)">VDD</text>
<text x="83.2" y="31.2" transform="rotate(-90 83.2 31.2)">VDD</text>
<text x="85.7" y="31.2" transform="rotate(-90 85.7 31.2)">VDD</text>
<text x="88.3" y="31.2" transform="rotate(-90 88.3 31.2)">VDD</text>
<text x="90.8" y="31.2" transform="rotate(-90 90.8 31.2)">VDD</text>
<text x="93.3" y="31.2" transform="rotate(-90 93.3 31.2)">VDD</text>
<text x="95.9" y="32.4" transform="rotate(-90 95.9 32.4)">VDDA</text>
<text x="98.9" y="30.1">PA0</text>
<text x="98.9" y="32.6">PA1</text>
<text x="98.9" y="35.2">PA2</text>
<text x="168.4" y="30.2">R1</text>
<text x="168.4" y="32.6">10K</text>
<text x="189.9" y="30.2">R2</text>
<text x="190" y="32.6">10K</text>
<text x="67.8" y="40.3">VCAP_1</text>
<text x="98.9" y="37.7">PA3</text>
<text x="98.9" y="40.3">PA4</text>
<text x="168.4" y="40.4">R3</text>
<text x="189.9" y="40.4">R4</text>
<text x="20.9" y="45.5">C1</text>
<text x="21.1" y="47.8">2.2uF</text>
<text x="32.3" y="45.5">C2</text>
<text x="32.5" y="47.8">2.2uF</text>
<text x="67.8" y="45.3">VREF+</text>
<text x="67.8" y="42.8">VCAP_2</text>
<text x="98.9" y="42.8">PA5</text>
<text x="98.9" y="45.3">PA6</text>
<text x="98.9" y="47.9">PA7</text>
<text x="168.6" y="42.7">510</text>
<text x="190.1" y="42.7">510</text>
<text x="98.9" y="50.4">PA8</text>
<text x="98.9" y="53">PA9</text>
<text x="271.2" y="52.3">GND</text>
<text x="22.3" y="54.9">GND</text>
<text x="97.9" y="55.5">PA10</text>
<text x="97.9" y="58">PA11</text>
<text x="173.3" y="54.4" transform="rotate(-90 173.3 54.4)">JP1</text>
<text x="194.9" y="54.4" transform="rotate(-90 194.9 54.4)">JP2</text>
<text x="67.8" y="65.7">PH0</text>
<text x="97.9" y="60.6">PA12</text>
<text x="97.9" y="63.1">PA13</text>
<text x="97.9" y="65.7">PA14</text>
<text x="164.5" y="65">GND</text>
<text x="170.7" y="60.3" transform="rotate(-90 170.7 60.3)">Jumper_2_Open</text>
<text x="186.1" y="65">GND</text>
<text x="192.3" y="60.3" transform="rotate(-90 192.3 60.3)">Jumper_2_Open</text>
<text x="67.8" y="68.2">PH1</text>
<text x="97.9" y="68.2">PA15</text>
<text x="67.8" y="73.3">PE0</text>
<text x="67.8" y="75.8">PE1</text>
<text x="98.9" y="73.3">PB0</text>
<text x="98.9" y="75.8">PB1</text>
<text x="67.8" y="78.4">PE2</text>
<text x="67.8" y="80.9">PE3</text>
<text x="67.8" y="83.4">PE4</text>
<text x="98.9" y="78.4">PB2</text>
<text x="98.9" y="80.9">PB3</text>
<text x="98.9" y="83.4">PB4</text>
<text x="67.8" y="86">PE5</text>
<text x="67.8" y="88.5">PE6</text>
<text x="98.9" y="86">PB5</text>
<text x="98.9" y="88.5">PB6</text>
<text x="67.8" y="91.1">PE7</text>
<text x="67.8" y="93.6">PE8</text>
<text x="98.9" y="91.1">PB7</text>
<text x="98.9" y="93.6">PB8</text>
<text x="67.8" y="96.1">PE9</text>
<text x="67.8" y="98.7">PE10</text>
<text x="67.8" y="101.2">PE11</text>
<text x="97.9" y="98.7">PB10</text>
<text x="97.9" y="101.2">PB11</text>
<text x="98.9" y="96.1">PB9</text>
<text x="237.6" y="98.1">PWR_FLAG</text>
<text x="254.2" y="99.8">R5</text>
<text x="261.5" y="98.1">VDD</text>
<text x="67.8" y="103.8">PE12</text>
<text x="67.8" y="106.3">PE13</text>
<text x="97.9" y="103.8">PB12</text>
<text x="97.9" y="106.3">PB13</text>
<text x="157.3" y="104.5">VDD</text>
<text x="232.7" y="107.6">J2</text>
<text x="249.1" y="107.6">C3</text>
<text x="254.8" y="102.1">0</text>
<text x="263.1" y="107.6">C4</text>
<text x="67.8" y="108.8">PE14</text>
<text x="67.8" y="111.4">PE15</text>
<text x="97.9" y="108.8">PB14</text>
<text x="97.9" y="111.4">PB15</text>
<text x="159" y="111.4">C5</text>
<text x="165.3" y="111.4">C6</text>
<text x="171.7" y="111.4">C7</text>
<text x="178" y="111.4">C8</text>
<text x="184.4" y="111.4">C9</text>
<text x="190.8" y="111.4">C10</text>
<text x="197.1" y="111.4">C11</text>
<text x="203.5" y="111.4">C12</text>
<text x="228.1" y="110.2">Bateria</text>
<text x="249.2" y="112.7">1Uf</text>
<text x="263.3" y="112.7">100nF</text>
<text x="67.8" y="116.5">PD0</text>
<text x="67.8" y="119">PD1</text>
<text x="98.9" y="116.5">PC0</text>
<text x="98.9" y="119">PC1</text>
<text x="159.1" y="116.5">4.7uF</text>
<text x="165.5" y="116.5">4.7uF</text>
<text x="171.9" y="116.5">100nF</text>
<text x="178.3" y="116.5">100nF</text>
<text x="184.6" y="116.5">100nF</text>
<text x="191" y="116.5">100nF</text>
<text x="197.3" y="116.5">100nF</text>
<text x="203.7" y="116.5">100nF</text>
<text x="67.8" y="121.5">PD2</text>
<text x="67.8" y="124.1">PD3</text>
<text x="98.9" y="121.5">PC2</text>
<text x="98.9" y="124.1">PC3</text>
<text x="156.9" y="123.4">GND</text>
<text x="240.7" y="120.9">GND</text>
<text x="261.1" y="120.9">GND</text>
<text x="67.8" y="126.6">PD4</text>
<text x="67.8" y="129.2">PD5</text>
<text x="67.8" y="131.7">PD6</text>
<text x="98.9" y="126.6">PC4</text>
<text x="98.9" y="129.2">PC5</text>
<text x="98.9" y="131.7">PC6</text>
<text x="180.5" y="129">R6</text>
<text x="180.6" y="131.3">47</text>
<text x="192.3" y="129.9">VDDA</text>
<text x="67.8" y="136.8">PD8</text>
<text x="67.8" y="134.2">PD7</text>
<text x="98.9" y="134.2">PC7</text>
<text x="98.9" y="136.8">PC8</text>
<text x="159" y="136.8">C13</text>
<text x="165.4" y="136.8">C14</text>
<text x="173" y="136.8">C15</text>
<text x="190.8" y="136.8">C16</text>
<text x="198.4" y="136.8">C17</text>
<text x="204.7" y="136.8">C18</text>
<text x="67.8" y="139.3">PD9</text>
<text x="67.8" y="141.9">PD10</text>
<text x="97.9" y="141.9">PC10</text>
<text x="98.9" y="139.3">PC9</text>
<text x="159.1" y="141.9">10nF</text>
<text x="165.6" y="141.9">100nF</text>
<text x="173" y="141.9">1Uf</text>
<text x="191" y="141.9">100nF</text>
<text x="198.4" y="141.9">1Uf</text>
<text x="204.8" y="141.9">10nF</text>
<text x="250.5" y="143.2">C1932.768KHz</text>
<text x="260.6" y="138.1">Y1</text>
<text x="265.7" y="143.2">C20</text>
<text x="67.8" y="144.4">PD11</text>
<text x="67.8" y="146.9">PD12</text>
<text x="67.8" y="149.5">PD13</text>
<text x="97.9" y="149.5">PC13</text>
<text x="97.9" y="144.4">PC11</text>
<text x="97.9" y="146.9">PC12</text>
<text x="250.6" y="148.3">1.5pF</text>
<text x="265.8" y="148.3">1.5pF</text>
<text x="67.8" y="152">PD14</text>
<text x="67.8" y="154.6">PD15</text>
<text x="80.6" y="156" transform="rotate(-90 80.6 156)">VSS</text>
<text x="83.2" y="156" transform="rotate(-90 83.2 156)">VSS</text>
<text x="85.7" y="156" transform="rotate(-90 85.7 156)">VSS</text>
<text x="88.3" y="156" transform="rotate(-90 88.3 156)">VSS</text>
<text x="90.8" y="156" transform="rotate(-90 90.8 156)">VSSA</text>
<text x="97.9" y="152">PC14</text>
<text x="97.9" y="154.6">PC15</text>
<text x="163.9" y="150.1">GNDA</text>
<text x="195.7" y="150.1">GNDA</text>
<text x="256" y="153.9">GND</text>
<text x="93.2" y="159.7">STM32F407VGTx</text>
<text x="168.8" y="166.7">VDD</text>
<text x="83.3" y="171.7">GND GNDA</text>
<text x="115.8" y="173.7">R10</text>
<text x="34.6" y="178.7">C21</text>
<text x="115.4" y="176.2">CALCULAR</text>
<text x="148.7" y="175.6">PWR_FLAG</text>
<text x="172.2" y="174.9">R9</text>
<text x="172.2" y="177.2">0</text>
<text x="34.7" y="183.8">100nF</text>
<text x="45.8" y="180.1">SW1</text>
<text x="45.8" y="182.4">SW_Push</text>
<text x="114.6" y="185.1">C22</text>
<text x="119.6" y="185.1">8MHz</text>
<text x="124.7" y="180">Y2</text>
<text x="129.8" y="185.1">C23</text>
<text x="172.2" y="185.1">R12</text>
<text x="114.6" y="190.2">20pF</text>
<text x="129.9" y="190.2">20pF</text>
<text x="172.2" y="187.4">0</text>
<text x="40.1" y="193.3">GND</text>
<text x="120.1" y="195.8">GND</text>
<text x="168.4" y="195.8">GND</text>
</g>
<g font-size="1.8">
<text x="48.3" y="19">VBAT</text>
<text x="54.6" y="29.2">NRST</text>
<text x="111.8" y="29.2">PA0</text>
<text x="54.6" y="34.3">BOOT0</text>
<text x="111.8" y="31.7">PA1</text>
<text x="111.8" y="34.3">PA2</text>
<text x="151.1" y="35.6">BOOT0</text>
<text x="172.7" y="35.6">PB2-BOOT1</text>
<text x="258.5" y="33">TCK-SWCLK</text>
<text x="111.8" y="36.8">PA3</text>
<text x="111.8" y="39.4">PA4</text>
<text x="111.8" y="41.9">PA5</text>
<text x="258.9" y="38.1">TMS-SWDIO</text>
<text x="264.4" y="40.6">NRST</text>
<text x="48.3" y="44.4">VREF+</text>
<text x="111.8" y="44.4">PA6</text>
<text x="111.8" y="47">PA7</text>
<text x="260.7" y="43.2">TDO-SWO</text>
<text x="111.8" y="49.5">PA8</text>
<text x="111.8" y="52.1">PA9</text>
<text x="111.8" y="54.6">PA10</text>
<text x="111.8" y="57.1">PA11</text>
<text x="111.8" y="59.7">PA12</text>
<text x="48.3" y="64.8">PH0</text>
<text x="111.2" y="64.8">TCK-SWCLK</text>
<text x="111.6" y="62.2">TMS-SWDIO</text>
<text x="48.3" y="67.3">PH1</text>
<text x="111.8" y="67.3">TDI</text>
<text x="55.1" y="77.5">PE2</text>
<text x="55.1" y="74.9">PE1</text>
<text x="55.1" y="72.4">PE0</text>
<text x="111.8" y="72.4">PB0</text>
<text x="111.8" y="74.9">PB1</text>
<text x="111.8" y="77.5">PB2-BOOT1</text>
<text x="55.1" y="82.5">PE4</text>
<text x="55.1" y="80">PE3</text>
<text x="111.8" y="82.5">nTRST</text>
<text x="113.4" y="80">TDO-SWO</text>
<text x="55.1" y="87.6">PE6</text>
<text x="55.1" y="85.1">PE5</text>
<text x="111.8" y="85.1">PB5</text>
<text x="111.8" y="87.6">PB6</text>
<text x="55.1" y="95.2">PE9</text>
<text x="55.1" y="92.7">PE8</text>
<text x="55.1" y="90.2">PE7</text>
<text x="111.8" y="90.2">PB7</text>
<text x="111.8" y="92.7">PB8</text>
<text x="111.8" y="95.2">PB9</text>
<text x="54.1" y="100.3">PE11</text>
<text x="54.1" y="97.8">PE10</text>
<text x="111.8" y="97.8">PB10</text>
<text x="111.8" y="100.3">PB11</text>
<text x="54.1" y="107.9">PE14</text>
<text x="54.1" y="105.4">PE13</text>
<text x="54.1" y="102.9">PE12</text>
<text x="111.8" y="102.9">PB12</text>
<text x="111.8" y="105.4">PB13</text>
<text x="111.8" y="107.9">PB14</text>
<text x="232.4" y="104.1">VBAT</text>
<text x="54.1" y="110.5">PE15</text>
<text x="111.8" y="110.5">PB15</text>
<text x="55" y="115.6">PD0</text>
<text x="55" y="118.1">PD1</text>
<text x="111.8" y="115.6">PC0</text>
<text x="111.8" y="118.1">PC1</text>
<text x="55" y="120.6">PD2</text>
<text x="55" y="123.2">PD3</text>
<text x="55" y="125.7">PD4</text>
<text x="111.8" y="120.6">PC2</text>
<text x="111.8" y="123.2">PC3</text>
<text x="111.8" y="125.7">PC4</text>
<text x="240" y="125.7">PC14</text>
<text x="55" y="128.3">PD5</text>
<text x="55" y="130.8">PD6</text>
<text x="111.8" y="128.3">PC5</text>
<text x="111.8" y="130.8">PC6</text>
<text x="240" y="129.5">PC15</text>
<text x="55" y="133.3">PD7</text>
<text x="55" y="135.9">PD8</text>
<text x="111.8" y="133.3">PC7</text>
<text x="111.8" y="135.9">PC8</text>
<text x="153.7" y="133.3">VREF+</text>
<text x="54" y="141">PD10</text>
<text x="54" y="143.5">PD11</text>
<text x="55" y="138.4">PD9</text>
<text x="111.8" y="141">PC10</text>
<text x="111.8" y="143.5">PC11</text>
<text x="111.8" y="138.4">PC9</text>
<text x="54" y="146">PD12</text>
<text x="54" y="148.6">PD13</text>
<text x="111.8" y="146">PC12</text>
<text x="111.8" y="148.6">PC13</text>
<text x="54" y="153.7">PD15</text>
<text x="54" y="151.1">PD14</text>
<text x="117.5" y="153.7">PC15</text>
<text x="117.5" y="151.1">PC14</text>
<text x="48.3" y="162.6">PDR_ON</text>
<text x="104.1" y="167.6">PH0</text>
<text x="16.5" y="174">NRST</text>
<text x="104.1" y="171.4">PH1</text>
<text x="156.2" y="180.3">PDR_ON</text>
</g>
<g font-size="1.8" fill="#848400">
<text x="40.6" y="35.2">BOOT0</text>
<text x="41.9" y="30.1">NRST</text>
<text x="123.4" y="30.1">PA0</text>
<text x="123.4" y="32.6">PA1</text>
<text x="123.4" y="35.2">PA2</text>
<text x="123.4" y="37.7">PA3</text>
<text x="123.4" y="40.3">PA4</text>
<text x="123.4" y="42.8">PA5</text>
<text x="123.4" y="45.3">PA6</text>
<text x="123.4" y="47.9">PA7</text>
<text x="123.4" y="50.4">PA8</text>
<text x="123.4" y="53">PA9</text>
<text x="123.4" y="55.5">PA10</text>
<text x="123.4" y="58">PA11</text>
<text x="123.4" y="60.6">PA12</text>
<text x="123.4" y="73.3">PB0</text>
<text x="123.4" y="75.8">PB1</text>
<text x="123.4" y="88.5">PB6</text>
<text x="43.4" y="91.1">PE7</text>
<text x="43.4" y="93.6">PE8</text>
<text x="123.4" y="91.1">PB7</text>
<text x="123.4" y="93.6">PB8</text>
<text x="42.4" y="98.7">PE10</text>
<text x="42.4" y="101.2">PE11</text>
<text x="43.4" y="96.1">PE9</text>
<text x="123.4" y="96.1">PB9</text>
<text x="123.4" y="98.7">PB10</text>
<text x="123.4" y="101.2">PB11</text>
<text x="42.4" y="103.8">PE12</text>
<text x="42.4" y="106.3">PE13</text>
<text x="123.4" y="103.8">PB12</text>
<text x="123.4" y="106.3">PB13</text>
<text x="42.4" y="108.8">PE14</text>
<text x="42.4" y="111.4">PE15</text>
<text x="123.4" y="108.8">PB14</text>
<text x="123.4" y="111.4">PB15</text>
<text x="43.3" y="116.5">PD0</text>
<text x="123.4" y="116.5">PC0</text>
<text x="123.4" y="119">PC1</text>
<text x="43.3" y="121.5">PD2</text>
<text x="43.3" y="124.1">PD3</text>
<text x="123.4" y="121.5">PC2</text>
<text x="123.4" y="124.1">PC3</text>
<text x="43.3" y="126.6">PD4</text>
<text x="43.3" y="129.2">PD5</text>
<text x="43.3" y="131.7">PD6</text>
<text x="123.4" y="126.6">PC4</text>
<text x="123.4" y="129.2">PC5</text>
<text x="123.4" y="131.7">PC6</text>
<text x="43.3" y="136.8">PD8</text>
<text x="123.4" y="134.2">PC7</text>
<text x="123.4" y="136.8">PC8</text>
<text x="42.3" y="141.9">PD10</text>
<text x="43.3" y="139.3">PD9</text>
<text x="123.4" y="139.3">PC9</text>
<text x="123.4" y="141.9">PC10</text>
<text x="42.3" y="144.4">PD11</text>
<text x="42.3" y="146.9">PD12</text>
<text x="42.3" y="149.5">PD13</text>
<text x="123.4" y="144.4">PC11</text>
<text x="123.4" y="146.9">PC12</text>
<text x="42.3" y="152">PD14</text>
<text x="42.3" y="154.6">PD15</text>
</g>
<g font-size="1.8" fill="#0000c2">
<text x="19" y="41.9">Bajo ESR</text>
<text x="243.8" y="47">Discovery SWD connector</text>
<text x="175.3" y="68.6">Sacar si no inicia en RAM</text>
<text x="152.4" y="73">Con el bootloader en la memoria del sistema</text>
<text x="152.4" y="74.9">puede iniciar en USART1(PA9/PA10) o 3 (PB10/11-PC10/11)</text>
<text x="234.9" y="93.3">Si se conecta la batería, no debe</text>
<text x="235.4" y="95.2">soldarse esta resistencia</text>
<text x="158.7" y="152.4">Poner el cap de 10n cerca del micro</text>
<text x="141" y="166.4">NO SOLDAR!!</text>
<text x="141" y="168.3">se usa para producir reset</text>
<text x="141.5" y="170.2">si la tensión baja de 1,74V</text>
</g>
</svg>
